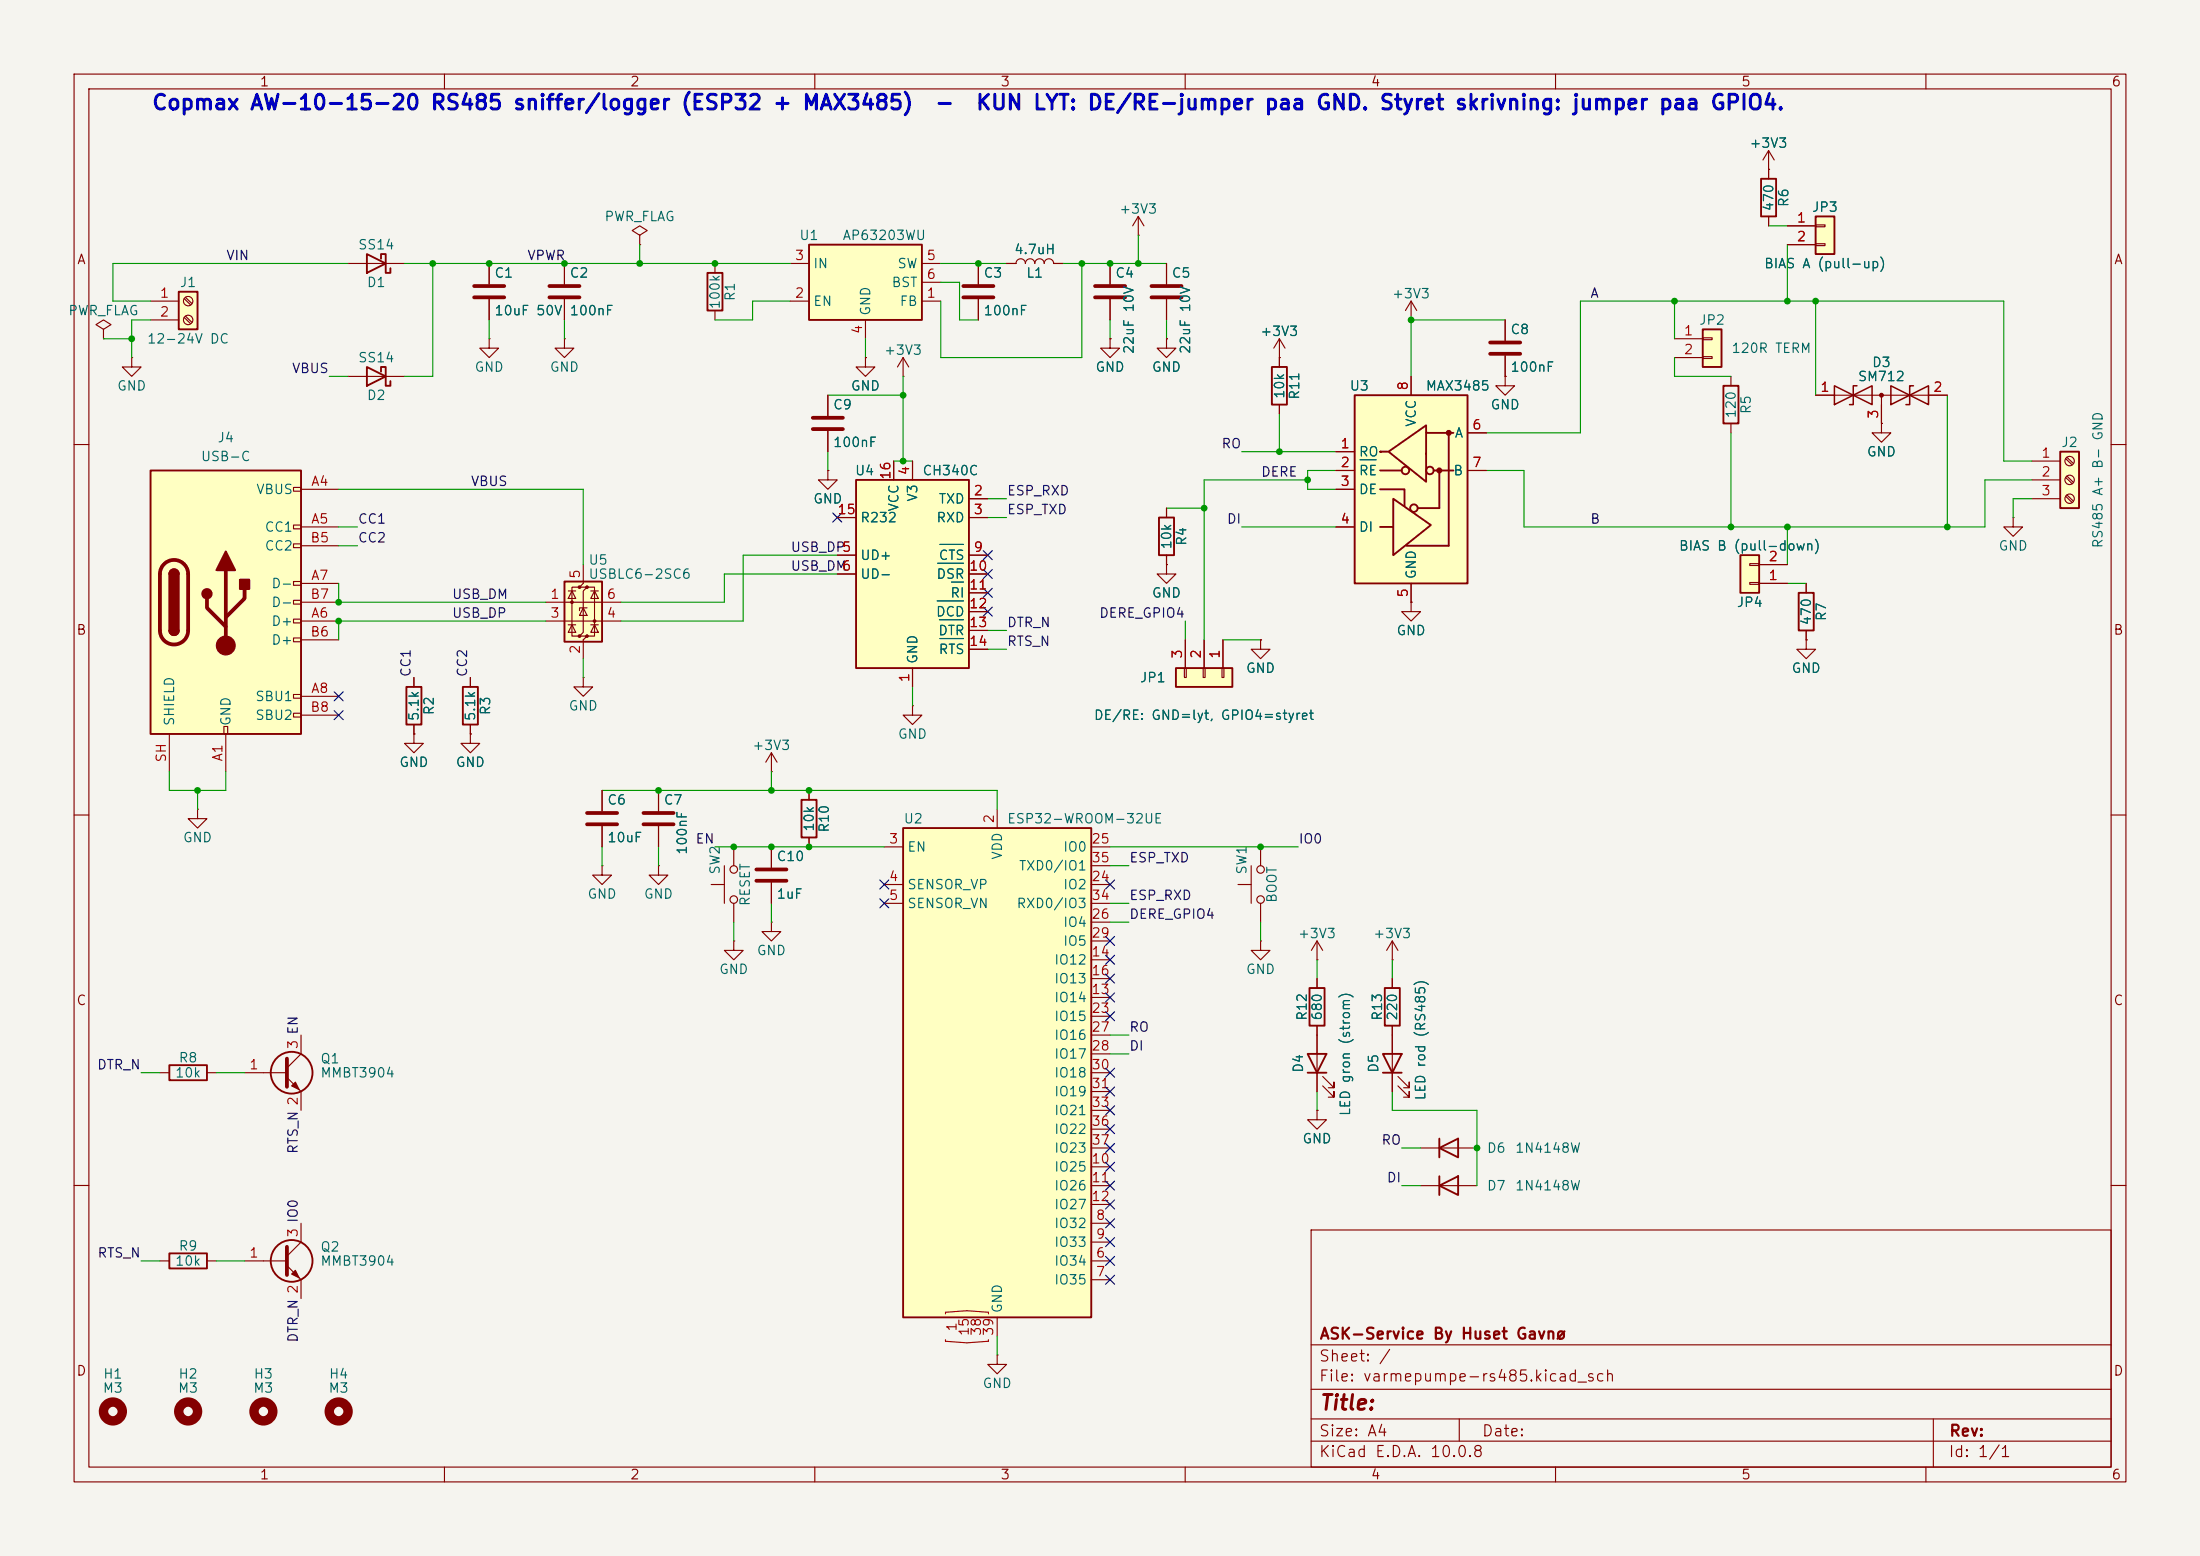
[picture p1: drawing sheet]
<svg xmlns="http://www.w3.org/2000/svg" width="297mm" height="210mm" viewBox="0 0 297 210" stroke-linecap="round" stroke-linejoin="round" font-family="sans-serif">
<path d="M0 0h297v210h-297z" fill="#f5f4ef" stroke="#f5f4ef" stroke-width=".14"/>
<g fill="none" stroke="#840000" stroke-width=".15">
<path d="M10 10h277v190h-277zM12 12h273v186h-273zM60 10v2M110 10v2M160 10v2M210 10v2M260 10v2M47 35.6h7.6M111.8 53.3v2.8M111.8 58.2v2.8M10 60h2M111.8 63.5v1.3h1.2l-1.2 1.2-1.3-1.2h1.3"/>
<path d="M111.8 63.5h.1M285 60h2M78.7 91.4v1.3h1.3l-1.3 1.3-1.2-1.3h1.2M78.7 91.4h.1M10 110h2M81.3 116.8v1.3h1.2l-1.2 1.3-1.3-1.3h1.3M81.3 116.8h.1M81.3 106.7v2.8M81.3 111.5v2.8M88.9 116.8v1.3h1.3l-1.3 1.3-1.3-1.3h1.3M88.9 116.8h.1M88.9 106.7v2.8"/>
<path d="M88.9 111.5v2.8M285 110h2M10 160h2M177 166h108v32h-108zM285 160h2M60 198v2M110 198v2M160 198v2M177 194.5h108M177 191.5h108M177 187.5h108M177 181.5h108"/>
<path d="M197 191.5v3M210 198v2M260 198v2M261 191.5v6.5"/>
</g>
<path d="M49.5 34.3l2.6 1.3-2.6 1.2zM51.4 34.9v-.6h.7v2.5h.6v-.6" fill="none" stroke="#840000" stroke-width=".25"/>
<path d="M109.7 56.4h4.1M109.7 57.9h4.1M79.2 109.7h4.1M79.2 111.3h4.1M86.9 109.7h4M86.9 111.3h4" fill="none" stroke="#840000" stroke-width=".51"/>
<path d="M76.2 78.5h5.1v8.1h-5.1z" fill="#ffffc2"/>
<g fill="#840000">
<circle cx="77.2" cy="81.3" r=".25"/>
<circle cx="78.2" cy="79.2" r=".25"/>
<circle cx="78.2" cy="85.9" r=".25"/>
<circle cx="79.2" cy="79.2" r=".25"/>
<circle cx="79.2" cy="85.9" r=".25"/>
<circle cx="80.3" cy="83.8" r=".25"/>
</g>
<g fill="none" stroke="#840000" stroke-width=".15">
<path d="M66 35.6v2.8M132.1 35.6v2.8M66 40.4v2.8M132.1 40.4v2.8M76.7 79.8h1M77.2 79.8l.5 1h-1zM78.2 79.2h-1v6.7h1M78.7 76.2v2.5l-.5 .5h1l-.5 .6v5.5l-.5 .6h1l-.5 .5v2.5M79.2 79.2h1.1v6.7h-1.1M79.8 79.8h1M80.3 79.8l.5 1h-1zM55.9 99.1v1.2h1.2l-1.2 1.3-1.3-1.3h1.3"/>
<path d="M55.9 99.1h.1M55.9 91.4v1.3M55.9 97.8v1.3M63.5 99.1v1.2h1.3l-1.3 1.3-1.3-1.3h1.3M63.5 99.1h.1M63.5 91.4v1.3M63.5 97.8v1.3M73.7 81.3h10.1M73.7 83.8h10.1M76.7 84.3h1M77.2 84.3l.5 1h-1zM78.7 82l.5 1.1h-1z"/>
<path d="M79.2 82h-1v.4M79.8 84.3h1M80.3 84.3l.5 1h-1z"/>
</g>
<path d="M76.2 78.5h5.1v8.1h-5.1zM54.9 92.7h2v5.1h-2zM62.5 92.7h2v5.1h-2z" fill="none" stroke="#840000" stroke-width=".25"/>
<path d="M64 38.6h4.1M130 38.6h4.1M64 40.1h4.1M130 40.1h4.1" fill="none" stroke="#840000" stroke-width=".51"/>
<path d="M109.2 33h15.3v10.2h-15.3z" fill="#ffffc2"/>
<path d="M109.2 33h15.3v10.2h-15.3z" fill="none" stroke="#840000" stroke-width=".25"/>
<path d="M106.7 35.6h2.5M124.5 35.6h2.5M124.5 38.1h2.5M106.7 40.6h2.5M116.8 43.2v2.5M124.5 40.6h2.5" fill="none" stroke="#840000" stroke-width=".15"/>
<path d="M115.6 64.8h15.2v25.4h-15.2z" fill="#ffffc2"/>
<path d="M237.7 24.1h2.1v5.1h-2.1zM49.5 49.5l2.6 1.3-2.6 1.3zM51.4 50.2v-.7h.7v2.6h.6v-.7M171.7 49.5h2v5.1h-2zM115.6 64.8h15.2v25.4h-15.2zM156.5 69.9h2v5h-2z" fill="none" stroke="#840000" stroke-width=".25"/>
<g fill="none" stroke="#840000" stroke-width=".15">
<path d="M135.9 35.6h1.3a.64 .64 0 0 1 .6-.7 .64 .64 0 0 1 .6 .7 .64 .64 0 0 1 .7-.7 .64 .64 0 0 1 .6 .7 .64 .64 0 0 1 .6-.7 .64 .64 0 0 1 .7 .7 .64 .64 0 0 1 .6-.7 .64 .64 0 0 1 .6 .7h1.3M149.9 35.6v2.8M153.7 31.8h.1M153.7 29.2l-.8 1.3M153.7 29.2l.7 1.3M153.7 29.2v2.6M157.5 35.6v2.8M238.8 22.9v1.2M238.8 29.2v1.3M47 50.8h7.6M149.9 40.4v2.8M157.5 45.7v1.3h1.2l-1.2 1.3-1.3-1.3h1.3"/>
<path d="M157.5 45.7h.1M157.5 40.4v2.8M172.7 48.3h.1M172.7 45.7v3.8M172.7 54.6v1.3M172.7 45.7l-.7 1.3M172.7 45.7l.8 1.3M190.5 43.2h.1M190.5 40.6l-.8 1.3M190.5 40.6l.8 1.3M190.5 40.6v2.6M113 69.9h2.6"/>
<path d="M113 74.9h2.6M113 77.5h2.6M120.6 62.2v2.6M123.2 62.2v2.6M130.8 67.3h2.5M130.8 69.9h2.5M130.8 74.9h2.5M130.8 77.5h2.5M157.5 76.2v1.3h1.2l-1.2 1.2-1.3-1.2h1.3M157.5 76.2h.1M157.5 68.6v1.3M157.5 74.9v1.3"/>
<path d="M271.8 69.9v1.2h1.2l-1.2 1.3-1.3-1.3h1.3M271.8 69.9h.1M123.2 90.2v2.5M130.8 80h2.5M130.8 82.6h2.5M130.8 85.1h2.5M130.8 87.6h2.5"/>
</g>
<path d="M126.6 76h3.5M126.9 73.5h3.2M128.5 78.6h1.6M126.5 81.1h3.6M126.8 83.6h3.3M126.9 86.2h3.2" fill="none" stroke="#006464" stroke-width=".15"/>
<path d="M147.8 38.6h4.1M155.4 38.6h4.1M147.8 40.1h4.1M155.4 40.1h4.1" fill="none" stroke="#840000" stroke-width=".51"/>
<path d="M278.1 61h2.6v7.6h-2.6z" fill="#ffffc2"/>
<path d="M278.1 61h2.6v7.6h-2.6z" fill="none" stroke="#840000" stroke-width=".25"/>
<g fill="none" stroke="#840000" stroke-width=".15">
<path d="M274.3 62.2h3.8M274.3 64.8h3.8M274.3 67.3h3.8M278.9 61.9l.8 .8M278.9 64.4l.8 .9M278.9 67l.8 .8M279 61.7l.9 .9M279 64.3l.9 .8M279 66.8l.9 .8"/>
<circle cx="279.4" cy="64.8" r=".63"/>
<circle cx="279.4" cy="62.2" r=".63"/>
<circle cx="279.4" cy="67.3" r=".63"/>
</g>
<path d="M20.3 63.5h20.3v35.6h-20.3z" fill="#ffffc2"/>
<g fill="none" stroke="#840000" stroke-width=".15">
<path d="M17.8 48.3v1.2h1.2l-1.2 1.3-1.3-1.3h1.3M17.8 48.3h.1M203.2 50.8v1.3h1.3l-1.3 1.2-1.3-1.2h1.3M203.2 50.8h.1M203.2 43.2v2.8M203.2 48v2.8M233.7 50.8v1.3M233.7 57.2v1.2M245.1 53.3h17.8M254 57.2v1.2h1.3l-1.3 1.3-1.3-1.3h1.3M254 57.2h.1M254 53.3v3.9"/>
<path d="M39.6 65.8h1v.5h-1zM39.6 70.9h1v.5h-1zM39.6 73.4h1v.5h-1zM39.6 78.5h1v.5h-1zM40.6 66h5.1M40.6 71.1h5.1M40.6 78.7h5.1M40.6 73.7h5.1M22.9 99.1v5M30.2 98h.5v1.1h-.5zM30.5 99.1v5M39.6 81h1v.5h-1z"/>
<path d="M39.6 83.6h1v.5h-1zM39.6 86.1h1v.5h-1zM39.6 93.7h1v.5h-1zM39.6 96.3h1v.5h-1zM40.6 83.8h5.1M40.6 94h5.1M40.6 86.4h5.1M40.6 81.3h5.1M40.6 96.5h5.1M123.2 95.3v1.2h1.3l-1.3 1.3-1.3-1.3h1.3M123.2 95.3h.1M26.7 109.2v1.3h1.2l-1.2 1.3-1.3-1.3h1.3"/>
<path d="M26.7 109.2h.1M104.1 104.1h.1M104.1 101.6l-.7 1.3M104.1 101.6l.8 1.3M104.1 101.6v2.5M109.2 106.7v1.3M109.2 113v1.3"/>
</g>
<path d="M232.7 52.1h2v5.1h-2zM20.3 63.5h20.3v35.6h-20.3zM22.9 77.5a.64 .64 0 0 1 .6-.7 .64 .64 0 0 1 .6 .7M22.9 85.1a.64 .64 0 0 0 .6 .6 .64 .64 0 0 0 .6-.6M108.2 108h2v5h-2z" fill="none" stroke="#840000" stroke-width=".25"/>
<path d="M201.2 46.2h4M201.2 47.8h4M22.1 76.1a1.9 1.9 0 0 1 2.1-.4 1.9 1.9 0 0 1 1.2 1.8v7.6a1.91 1.91 0 0 1-1.9 1.9 1.91 1.91 0 0 1-1.9-1.9v-7.6a1.9 1.9 0 0 1 .5-1.4zM30.5 77v10.1M33 79.5v1.3l-2.5 2.5M27.9 80.8v1.2l2.6 2.6" fill="none" stroke="#840000" stroke-width=".51"/>
<g fill="#840000" stroke="#840000" stroke-width=".25">
<path d="M22.9 77.5h1.2v7.6h-1.2z"/>
<path d="M23 77a.64 .64 0 0 1 .7-.1 .64 .64 0 0 1 .4 .6h-1.2z"/>
<path d="M22.9 85.1h1.2a.64 .64 0 0 1-.6 .6 .64 .64 0 0 1-.6-.6z"/>
<path d="M30.5 74.4l1.2 2.6h-2.5z"/>
<path d="M32.4 78.2h1.3v1.3h-1.3z"/>
<circle cx="27.9" cy="80.1" r=".63"/>
</g>
<g fill="#840000" stroke="#840000" stroke-width=".15">
<circle cx="30.5" cy="87.1" r="1.27"/>
<circle cx="254" cy="53.3" r=".25"/>
</g>
<path d="M247.6 52.1v2.5l5.1-2.5v2.5zM250.7 52.1h-.5v2.5h-.5M255.3 52.1l5 2.5v-2.5l-5 2.5zM258.3 52.1h-.5v2.5h-.5" fill="none" stroke="#840000" stroke-width=".2"/>
<circle cx="35.6" cy="190.5" r="1.27" fill="none" stroke="#840000" stroke-width="1.3"/>
<path d="M234.9 74.9h2.6v5.1h-2.6z" fill="#ffffc2"/>
<path d="M234.9 74.9h2.6v5.1h-2.6zM242.8 80h2.1v5.1h-2.1z" fill="none" stroke="#840000" stroke-width=".25"/>
<path d="M236.2 78.6h1.3v.3h-1.3zM236.2 76.1h1.3v.2h-1.3zM237.5 78.7h3.8M237.5 76.2h3.8M243.8 78.7v1.3M243.8 86.4v1.2h1.3l-1.3 1.3-1.2-1.3h1.2M243.8 86.4h.1M243.8 85.1v1.3" fill="none" stroke="#840000" stroke-width=".15"/>
<path d="M24.1 39.4h2.6v5.1h-2.6z" fill="#ffffc2"/>
<path d="M24.1 39.4h2.6v5.1h-2.6z" fill="none" stroke="#840000" stroke-width=".25"/>
<g fill="none" stroke="#840000" stroke-width=".15">
<path d="M20.3 40.6h3.8M20.3 43.2h3.8M24.9 40.3l.8 .8M24.9 42.8l.8 .9M25 40.1l.9 .9M25 42.7l.9 .8M116.8 48.3v1.2h1.3l-1.3 1.3-1.2-1.3h1.2M116.8 48.3h.1M121.9 50.8h.1M121.9 48.3l-.7 1.2M121.9 48.3l.8 1.2M121.9 48.3v2.5"/>
<circle cx="25.4" cy="43.2" r=".63"/>
<circle cx="25.4" cy="40.6" r=".63"/>
</g>
<path d="M229.9 44.5h2.5v5h-2.5z" fill="#ffffc2"/>
<path d="M229.9 44.5h2.5v5h-2.5z" fill="none" stroke="#840000" stroke-width=".25"/>
<path d="M226.1 45.7h3.8M226.1 48.3h3.8M229.9 45.6h1.2v.2h-1.2zM229.9 48.1h1.2v.3h-1.2z" fill="none" stroke="#840000" stroke-width=".15"/>
<path d="M245.1 29.2h2.5v5.1h-2.5z" fill="#ffffc2"/>
<g fill="none" stroke="#840000" stroke-width=".25">
<path d="M95.5 36.8h2v5.1h-2zM245.1 29.2h2.5v5.1h-2.5zM176.8 133.4h2v5h-2zM186.9 133.4h2.1v5h-2.1zM22.9 143.8h5v2h-5zM176.5 142.2h2.6l-1.3 2.6zM176.5 144.8h2.6M186.7 142.2h2.5l-1.2 2.6zM186.7 144.8h2.5M194.3 154.9l2.5-1.2v2.5zM194.3 153.7v2.5M194.3 158.8v2.5"/>
<path d="M22.9 169.2h5v2h-5zM194.3 160l2.5-1.2v2.5z"/>
<circle cx="39.4" cy="144.8" r="2.82"/>
<circle cx="39.4" cy="170.2" r="2.82"/>
</g>
<g fill="none" stroke="#840000" stroke-width=".15">
<path d="M76.2 35.6v2.8M86.4 31.8l1-.7-1-.6-1.1 .6 1.1 .7v1.2M86.4 33h.1M96.5 35.6v1.2M241.3 30.5h3.8M241.3 33h3.8M245.1 30.4h1.3v.2h-1.3zM245.1 32.9h1.3v.2h-1.3zM66 45.7v1.3h1.3l-1.3 1.3-1.2-1.3h1.2M66 45.7h.1M76.2 45.7v1.3h1.3l-1.3 1.3-1.3-1.3h1.3M76.2 45.7h.1"/>
<path d="M76.2 40.4v2.8M96.5 41.9v1.3M104.1 114.3v2.8M104.1 119.1v2.8M167.1 119.4h1.8M168.9 116.8v5.1M170.2 114.3v2.5M40.6 139.7v2.5l-1.9 1.9M170.2 127v1.3h1.2l-1.2 1.2-1.3-1.2h1.3M170.2 127h.1M170.2 121.9v2.6M177.8 129.5h.1"/>
<path d="M177.8 127l-.8 1.3M177.8 127l.8 1.3M177.8 127v2.5M177.8 132.1v1.3M177.8 138.4v8.9M188 129.5h.1M188 127v2.5M188 132.1v1.3M188 138.4v8.9M188 127l-.8 1.3M188 127l.7 1.3M21.6 144.8h1.3"/>
<path d="M27.9 144.8h1.3M33 144.8h5.7M38.7 145.4l1.9 1.9v2.6M177.8 149.9v1.2h1.3l-1.3 1.3-1.3-1.3h1.3M177.8 149.9h.1M178.6 146.6l1.5 1.5v-.8v.8h-.8M178.6 145.3l1.5 1.5v-.7v.7h-.8M188.7 146.6l1.5 1.5v-.8v.8h-.7M188.7 145.3l1.5 1.5v-.7v.7h-.7M191.8 154.9h7.6M21.6 170.2h1.3M27.9 170.2h1.3"/>
<path d="M33 170.2h5.7M38.7 170.8l1.9 1.9v2.6M40.6 165.1v2.5l-1.9 1.9M191.8 160h7.6M134.6 182.9v1.3h1.3l-1.3 1.2-1.3-1.2h1.3M134.6 182.9h.1"/>
<circle cx="170.2" cy="117.3" r=".51"/>
<circle cx="170.2" cy="121.4" r=".51"/>
</g>
<path d="M74.2 38.6h4M74.2 40.1h4M102.1 117.3h4.1M102.1 118.9h4.1M38.7 142.9v3.8M38.7 168.3v3.8" fill="none" stroke="#840000" stroke-width=".51"/>
<g fill="#840000" stroke="#840000" stroke-width=".15">
<path d="M39.9 146.1l.5 1-1-.5z"/>
<path d="M39.4 172l.5-.5 .5 1z"/>
</g>
<g fill="none" stroke="#840000" stroke-width="1.3">
<circle cx="15.2" cy="190.5" r="1.27"/>
<circle cx="25.4" cy="190.5" r="1.27"/>
<circle cx="45.7" cy="190.5" r="1.27"/>
</g>
<path d="M182.9 53.3h15.2v25.4h-15.2z" fill="#ffffc2"/>
<g fill="none" stroke="#840000" stroke-width=".25">
<path d="M182.9 53.3h15.2v25.4h-15.2zM192.5 58.4h3.7M195.6 58.4v15.3h-5.7M186.3 66h3.3v2.3M186.3 63.5h2.9M186.3 71.1h1.7M186.4 61h-.1h1M187.5 61l5-3.6v7.6zM188.1 67.3l5.1 3.6-5.1 4zM193.5 63.5h2.7M194.3 63.5v5.1h-2.9"/>
<circle cx="189.7" cy="63.5" r=".51"/>
<circle cx="190.9" cy="68.6" r=".51"/>
<circle cx="193" cy="63.5" r=".51"/>
</g>
<g fill="#840000" stroke="#840000" stroke-width=".25">
<circle cx="194.3" cy="63.5" r=".28"/>
<circle cx="195.6" cy="58.4" r=".28"/>
</g>
<g fill="none" stroke="#840000" stroke-width=".15">
<path d="M14 44.5l1-.7-1-.6-1 .6 1 .7v1.2M14 45.7h.1M190.5 50.8v2.5M198.1 58.4h2.6M180.3 61h2.6M180.3 63.5h2.6M180.3 66h2.6M180.3 71.1h2.6M190.5 78.7v2.6M198.1 63.5h2.6M170.2 86.4v1.2h1.2l-1.2 1.3-1.3-1.3h1.3M170.2 86.4h.1"/>
<path d="M190.5 81.3v1.3h1.3l-1.3 1.2-1.3-1.2h1.3M190.5 81.3h.1M104.1 124.5v1.2h1.3l-1.3 1.3-1.2-1.3h1.2M104.1 124.5h.1"/>
</g>
<path d="M183.6 62.1h2.2" fill="none" stroke="#006464" stroke-width=".15"/>
<path d="M158.7 90.2h7.7v2.5h-7.7z" fill="#ffffc2"/>
<path d="M158.7 90.2h7.7v2.5h-7.7z" fill="none" stroke="#840000" stroke-width=".25"/>
<g fill="none" stroke="#840000" stroke-width=".15">
<path d="M159.9 90.2h.2v1.2h-.2zM160 86.4v3.8M162.4 90.2h.3v1.2h-.3zM162.6 86.4v3.8M165 90.2h.2v1.2h-.2zM165.1 86.4v3.8M96 119.4h1.8M97.8 116.8v5.1M99.1 114.3v2.5M99.1 121.9v2.6"/>
<circle cx="99.1" cy="117.3" r=".51"/>
<circle cx="99.1" cy="121.4" r=".51"/>
</g>
<path d="M121.9 111.8h25.4v66h-25.4z" fill="#ffffc2"/>
<path d="M121.9 111.8h25.4v66h-25.4z" fill="none" stroke="#840000" stroke-width=".25"/>
<g fill="none" stroke="#840000" stroke-width=".15">
<path d="M66 35.6v2.8M76.2 35.6v2.8M132.1 35.6v2.8M135.9 35.6h1.3M142.2 35.6h1.3M149.9 35.6v2.8M157.5 35.6v2.8M238.8 22.9h.1M238.8 20.3l-.8 1.3M238.8 20.3l.7 1.3M238.8 20.3v3.8M238.8 29.2v1.3"/>
<path d="M241.3 30.5h3.8M241.3 33h3.8M66 40.4v2.8M76.2 40.4v2.8M111.8 53.3v2.8M111.8 58.2v2.8M116.8 48.3h.1M132.1 40.4v2.8M149.9 45.7v1.3h1.2l-1.2 1.3-1.3-1.3h1.3M149.9 45.7h.1M149.9 40.4v2.8M157.5 45.7h.1"/>
<path d="M157.5 40.4v2.8M172.7 48.3h.1M172.7 48.3v1.2M172.7 54.6v1.3M190.5 50.8v2.5M198.1 58.4h2.6M203.2 50.8h.1M203.2 43.2v2.8M203.2 48v2.8M245.1 53.3h2.5M254 57.2h.1M254 54.6v2.6"/>
<path d="M260.3 53.3h2.6M111.8 63.5h.1M113 69.9h2.6M113 74.9h2.6M113 77.5h2.6M120.6 62.2v2.6M123.2 62.2v2.6M130.8 67.3h2.5M130.8 69.9h2.5M130.8 74.9h2.5M130.8 77.5h2.5M157.5 76.2h.1"/>
<path d="M157.5 68.6v1.3M157.5 74.9v1.3M180.3 61h2.6M180.3 63.5h2.6M180.3 66h2.6M180.3 71.1h2.6M190.5 78.7v2.6M198.1 63.5h2.6M237.5 78.7h3.8M237.5 76.2h3.8M243.8 78.7v1.3M55.9 99.1h.1"/>
<path d="M55.9 91.4v1.3M55.9 97.8v1.3M63.5 99.1h.1M63.5 91.4v1.3M63.5 97.8v1.3M123.2 90.2v2.5M130.8 80h2.5M130.8 82.6h2.5M130.8 85.1h2.5M130.8 87.6h2.5M160 86.4v3.8M162.6 86.4v3.8"/>
<path d="M165.1 86.4v3.8M170.2 86.4h.1M190.5 81.3h.1M243.8 86.4h.1M243.8 85.1v1.3M81.3 106.7v2.8M81.3 111.5v2.8M88.9 106.7v2.8M88.9 111.5v2.8M104.1 114.3v2.8M104.1 119.1v2.8M109.2 106.7v1.3"/>
<path d="M109.2 113v1.3M119.4 114.3h2.5M119.4 119.4h2.5M134.6 109.2v2.6M147.3 114.3h2.6M147.3 119.4h2.6M147.3 116.8h2.6M99.1 127v1.3h1.2l-1.2 1.2-1.3-1.2h1.3M99.1 127h.1M119.4 121.9h2.5M147.3 121.9h2.6M147.3 134.6h2.6"/>
<path d="M147.3 129.5h2.6M147.3 132.1h2.6M147.3 137.2h2.6M147.3 124.5h2.6M147.3 139.7h2.6M147.3 127h2.6M177.8 132.1v1.3M177.8 138.4v3.8M188 132.1v1.3M188 138.4v3.8M147.3 157.5h2.6M147.3 142.2h2.6"/>
<path d="M147.3 144.8h2.6M147.3 147.3h2.6M147.3 149.9h2.6M147.3 152.4h2.6M147.3 154.9h2.6M177.8 149.9h.1M177.8 144.8v2.5M188 144.8v2.5M134.6 177.8v2.5M147.3 170.2h2.6M147.3 172.7h2.6M147.3 165.1h2.6"/>
<path d="M147.3 167.6h2.6M147.3 160h2.6M147.3 162.6h2.6"/>
</g>
<path d="M127.6 177.3v-.2l2.9-.2 2.9 .2v.2M127.6 180.8v.2l2.9 .2 2.9-.2v-.2" fill="none" stroke="#a90000" stroke-width=".15"/>
<g fill="none" stroke="#009600" stroke-width=".15">
<path d="M47 35.6h-31.8v5h5.1M54.6 35.6h52.1M58.4 35.6v15.2h-3.8M86.4 33v2.6M127 35.6h8.9M127 38.1h2.5v5.1h2.6M143.5 35.6h14M146 35.6v12.7h-19v-7.7M153.7 31.8v3.8M238.8 30.5h2.5M241.3 33v7.6M14 45.7h3.8"/>
<path d="M20.3 43.2h-2.5v5.1M44.4 50.8h2.6M66 43.2v2.5M76.2 43.2v2.5M106.7 40.6h-5.1v2.6h-5.1M111.8 53.3h10.1M116.8 45.7v2.6M121.9 50.8v11.4M149.9 43.2v2.5M157.5 43.2v2.5M172.7 55.9v5.1M200.7 58.4h12.7v-17.8h57.1v21.6h3.8"/>
<path d="M203.2 43.2h-12.7v7.6M226.1 48.3v2.5h7.6M226.1 40.6v5.1M233.7 58.4v12.7M245.1 40.6v12.7M262.9 53.3v17.8M45.7 78.7v2.6h28M45.7 66h33v10.2M45.7 71.1h2.6M45.7 73.7h2.6M111.8 61v2.5M113 77.5h-15.2v3.8h-14"/>
<path d="M113 74.9h-12.7v8.9h-16.5M120.6 62.2h2.6M133.3 69.9h2.6M133.3 67.3h2.6M157.5 68.6h5.1M167.6 71.1h12.7M167.6 61h12.7M176.5 64.8h-13.9v21.6M180.3 63.5h-3.8v2.5h3.8M200.7 63.5h5v7.6h62.3v-6.3h6.3M241.3 71.1v5.1M241.3 78.7h2.5"/>
<path d="M274.3 67.3h-2.5v2.6M73.7 83.8h-28v2.6M78.7 88.9v2.5M123.2 92.7v2.6M133.3 85.1h2.6M133.3 87.6h2.6M160 83.8v2.6M165.1 86.4h5.1M22.9 104.1v2.6h7.6v-2.6M26.7 106.7v2.5M81.3 114.3v2.5M81.3 106.7h53.3v2.5"/>
<path d="M88.9 114.3v2.5M96.5 114.3h22.9M104.1 104.1v2.6M149.9 114.3h25.4M149.9 116.8h2.5M99.1 124.5v2.5M104.1 121.9v2.6M149.9 139.7h2.5M149.9 124.5h2.5M149.9 121.9h2.5M170.2 124.5v2.5M177.8 129.5v2.6"/>
<path d="M188 129.5v2.6M19 144.8h2.6M29.2 144.8h3.8M149.9 142.2h2.5M177.8 147.3v2.6M188 147.3v2.6h11.4v10.1M189.2 154.9h2.6M19 170.2h2.6M29.2 170.2h3.8M189.2 160h2.6M134.6 180.3v2.6"/>
</g>
<g fill="none" stroke="#000084" stroke-width=".15">
<path d="M112.4 69.2l1.2 1.3M113.6 69.2l-1.2 1.3M132.7 74.3l1.3 1.2M132.7 76.9l1.3 1.2M132.7 79.4l1.3 1.2M134 74.3l-1.3 1.2M134 76.9l-1.3 1.2M134 79.4l-1.3 1.2M45.1 95.9l1.2 1.2M45.1 93.4l1.2 1.2M46.3 95.9l-1.2 1.2M46.3 93.4l-1.2 1.2"/>
<path d="M132.7 81.9l1.3 1.3M134 81.9l-1.3 1.3M118.8 118.8l1.2 1.2M120 118.8l-1.2 1.2M149.3 118.8l1.2 1.2M150.5 118.8l-1.2 1.2M118.8 121.3l1.2 1.2M120 121.3l-1.2 1.2M149.3 134l1.2 1.2M149.3 128.9l1.2 1.2M149.3 126.4l1.2 1.2M149.3 131.5l1.2 1.2"/>
<path d="M149.3 136.6l1.2 1.2M150.5 134l-1.2 1.2M150.5 128.9l-1.2 1.2M150.5 126.4l-1.2 1.2M150.5 131.5l-1.2 1.2M150.5 136.6l-1.2 1.2M149.3 151.8l1.2 1.2M149.3 146.7l1.2 1.2M149.3 156.9l1.2 1.2M149.3 159.4l1.2 1.2M149.3 154.3l1.2 1.2M149.3 149.3l1.2 1.2"/>
<path d="M149.3 144.2l1.2 1.2M150.5 151.8l-1.2 1.2M150.5 146.7l-1.2 1.2M150.5 156.9l-1.2 1.2M150.5 159.4l-1.2 1.2M150.5 154.3l-1.2 1.2M150.5 149.3l-1.2 1.2M150.5 144.2l-1.2 1.2M149.3 169.6l1.2 1.2M149.3 167l1.2 1.2M149.3 172.1l1.2 1.2M149.3 164.5l1.2 1.2"/>
<path d="M149.3 162l1.2 1.2M150.5 169.6l-1.2 1.2M150.5 167l-1.2 1.2M150.5 172.1l-1.2 1.2M150.5 164.5l-1.2 1.2M150.5 162l-1.2 1.2"/>
</g>
<path d="M126.6 76h3.5M126.9 73.5h3.2M128.5 78.6h1.6M183.6 62.1h2.2M126.5 81.1h3.6M126.8 83.6h3.3M126.9 86.2h3.2" fill="none" stroke="#006464" stroke-width=".15"/>
<g fill="#009600">
<circle cx="162.6" cy="68.6" r=".46"/>
<circle cx="172.7" cy="61" r=".46"/>
<circle cx="190.5" cy="43.2" r=".46"/>
<circle cx="176.5" cy="64.8" r=".46"/>
<circle cx="199.4" cy="154.9" r=".46"/>
<circle cx="153.7" cy="35.6" r=".46"/>
<circle cx="170.2" cy="114.3" r=".46"/>
<circle cx="226.1" cy="40.6" r=".46"/>
<circle cx="245.1" cy="40.6" r=".46"/>
<circle cx="241.3" cy="40.6" r=".46"/>
<circle cx="233.7" cy="71.1" r=".46"/>
<circle cx="262.9" cy="71.1" r=".46"/>
<circle cx="241.3" cy="71.1" r=".46"/>
<circle cx="45.7" cy="83.8" r=".46"/>
<circle cx="58.4" cy="35.6" r=".46"/>
<circle cx="45.7" cy="81.3" r=".46"/>
<circle cx="99.1" cy="114.3" r=".46"/>
<circle cx="109.2" cy="106.7" r=".46"/>
<circle cx="17.8" cy="45.7" r=".46"/>
<circle cx="76.2" cy="35.6" r=".46"/>
<circle cx="96.5" cy="35.6" r=".46"/>
<circle cx="66" cy="35.6" r=".46"/>
<circle cx="86.4" cy="35.6" r=".46"/>
<circle cx="104.1" cy="106.7" r=".46"/>
<circle cx="109.2" cy="114.3" r=".46"/>
<circle cx="104.1" cy="114.3" r=".46"/>
<circle cx="121.9" cy="53.3" r=".46"/>
<circle cx="132.1" cy="35.6" r=".46"/>
<circle cx="146" cy="35.6" r=".46"/>
<circle cx="149.9" cy="35.6" r=".46"/>
<circle cx="121.9" cy="62.2" r=".46"/>
<circle cx="88.9" cy="106.7" r=".46"/>
<circle cx="26.7" cy="106.7" r=".46"/>
</g>
<g font-size="2" fill="#0000c2">
<text x="20.4" y="15.3">Copmax AW-10-15-20 RS485 sniffer/logger (ESP32 + MAX3485)</text>
<text x="126.1" y="15.3">-</text>
<text x="131.6" y="15.3">KUN LYT: DE/RE-jumper paa GND. Styret skrivning: jumper paa GPIO4.</text>
</g>
<text font-size="2" fill="#840000" x="178" y="190.8">Title:</text>
<g font-size="1.5" fill="#840000">
<text x="178" y="184.1">Sheet: /</text>
<text x="178" y="181.1">ASK-Service By Huset Gavnø</text>
<text x="178" y="186.8">File: varmepumpe-rs485.kicad_sch</text>
<text x="178" y="197">KiCad E.D.A. 10.0.8</text>
<text x="178" y="194.2">Size: A4</text>
<text x="200" y="194.2">Date:</text>
<text x="263" y="197">Id: 1/1</text>
<text x="263" y="194.2">Rev:</text>
</g>
<g font-size="1.3" fill="#840000">
<text x="35" y="12">1</text>
<text x="85" y="12">2</text>
<text x="135" y="12">3</text>
<text x="185" y="12">4</text>
<text x="235" y="12">5</text>
<text x="285" y="12">6</text>
<text x="10.3" y="36">A</text>
<text x="285.3" y="36">A</text>
<text x="10.2" y="86">B</text>
<text x="285.2" y="86">B</text>
<text x="10.2" y="136">C</text>
<text x="285.2" y="136">C</text>
<text x="10.2" y="186">D</text>
<text x="285.2" y="186">D</text>
<text x="35" y="200">1</text>
<text x="85" y="200">2</text>
<text x="135" y="200">3</text>
<text x="185" y="200">4</text>
<text x="235" y="200">5</text>
<text x="285" y="200">6</text>
</g>
<g font-size="1.3" fill="#006464">
<text x="236.1" y="20.3">+3V3</text>
<text x="151" y="29.2">+3V3</text>
<text x="239.7" y="28.6" transform="rotate(-90 239.7 28.6)">470</text>
<text x="241.8" y="28" transform="rotate(-90 241.8 28)">R6</text>
<text x="244.5" y="28.9">JP3</text>
<text x="48.3" y="34">SS14</text>
<text x="81.5" y="30.2">PWR_FLAG</text>
<text x="107.8" y="32.7">U1</text>
<text x="113.7" y="32.7">AP63203WU</text>
<text x="136.8" y="34.6">4.7uH</text>
<text x="24.2" y="39.1">J1</text>
<text x="49.4" y="39.1">D1</text>
<text x="66.7" y="37.8">C1</text>
<text x="76.8" y="37.8">C2</text>
<text x="97.5" y="41.8" transform="rotate(-90 97.5 41.8)">100k</text>
<text x="99.5" y="40.7" transform="rotate(-90 99.5 40.7)">R1</text>
<text x="109.7" y="41.6">EN</text>
<text x="109.7" y="36.5">IN</text>
<text x="120.3" y="39.1">BST</text>
<text x="121.1" y="36.5">SW</text>
<text x="121.4" y="41.6">FB</text>
<text x="132.7" y="37.8">C3</text>
<text x="138.5" y="37.8">L1</text>
<text x="150.5" y="37.8">C4</text>
<text x="158.1" y="37.8">C5</text>
<text x="187.8" y="40.6">+3V3</text>
<text x="238.1" y="36.5">BIAS A (pull-up)</text>
<text x="9.1" y="42.9">PWR_FLAG</text>
<text x="19.8" y="46.7">12-24V DC</text>
<text x="66.7" y="42.9">10uF 50V</text>
<text x="76.8" y="42.9">100nF</text>
<text x="117.8" y="42.7" transform="rotate(-90 117.8 42.7)">GND</text>
<text x="132.7" y="42.9">100nF</text>
<text x="153.4" y="47.9" transform="rotate(-90 153.4 47.9)">22uF 10V</text>
<text x="161" y="47.9" transform="rotate(-90 161 47.9)">22uF 10V</text>
<text x="170.1" y="45.7">+3V3</text>
<text x="203.8" y="45.4">C8</text>
<text x="229.3" y="44.1">JP2</text>
<text x="233.7" y="48">120R TERM</text>
<text x="15.7" y="53">GND</text>
<text x="48.3" y="49.2">SS14</text>
<text x="64" y="50.5">GND</text>
<text x="74.1" y="50.5">GND</text>
<text x="114.8" y="53">GND</text>
<text x="119.3" y="48.2">+3V3</text>
<text x="147.8" y="50.5">GND</text>
<text x="155.4" y="50.5">GND</text>
<text x="173.7" y="53.9" transform="rotate(-90 173.7 53.9)">10k</text>
<text x="182.1" y="53">U3</text>
<text x="192.4" y="53">MAX3485</text>
<text x="203.8" y="50.5">100nF</text>
<text x="250.7" y="51.8">SM712</text>
<text x="252.6" y="49.9">D3</text>
<text x="49.4" y="54.3">D2</text>
<text x="112.4" y="55.6">C9</text>
<text x="175.7" y="54" transform="rotate(-90 175.7 54)">R11</text>
<text x="191.5" y="57.7" transform="rotate(-90 191.5 57.7)">VCC</text>
<text x="196.3" y="59.4">A</text>
<text x="201.1" y="55.6">GND</text>
<text x="234.6" y="56.6" transform="rotate(-90 234.6 56.6)">120</text>
<text x="236.7" y="56" transform="rotate(-90 236.7 56)">R5</text>
<text x="27" y="62.6">USB-C</text>
<text x="29.3" y="60">J4</text>
<text x="112.4" y="60.7">100nF</text>
<text x="115.3" y="64.5">U4</text>
<text x="124.4" y="64.5">CH340C</text>
<text x="183.4" y="61.9">RO</text>
<text x="183.4" y="64.5">RE</text>
<text x="196.1" y="64.5">B</text>
<text x="251.9" y="61.9">GND</text>
<text x="278.2" y="60.7">J2</text>
<text x="34.5" y="67">VBUS</text>
<text x="109.7" y="68.3">GND</text>
<text x="116.1" y="70.8">R232</text>
<text x="121.6" y="69.1" transform="rotate(-90 121.6 69.1)">VCC</text>
<text x="124.2" y="67.8" transform="rotate(-90 124.2 67.8)">V3</text>
<text x="126.3" y="70.8">RXD</text>
<text x="126.6" y="68.3">TXD</text>
<text x="183.4" y="67">DE</text>
<text x="35.6" y="72.1">CC1</text>
<text x="35.6" y="74.6">CC2</text>
<text x="79.4" y="76.5">U5</text>
<text x="116.1" y="75.9">UD+</text>
<text x="126.6" y="75.9">CTS</text>
<text x="158.4" y="74.2" transform="rotate(-90 158.4 74.2)">10k</text>
<text x="160.5" y="73.8" transform="rotate(-90 160.5 73.8)">R4</text>
<text x="183.4" y="72.1">DI</text>
<text x="226.6" y="74.6">BIAS B (pull-down)</text>
<text x="269.7" y="74.6">GND</text>
<text x="284.2" y="74.1" transform="rotate(-90 284.2 74.1)">RS485 A+ B- GND</text>
<text x="36.6" y="79.7">D-</text>
<text x="36.6" y="82.2">D-</text>
<text x="79.4" y="78.4">USBLC6-2SC6</text>
<text x="116.1" y="78.4">UD-</text>
<text x="126.3" y="83.5">DCD</text>
<text x="126.3" y="78.4">DSR</text>
<text x="128.2" y="81">RI</text>
<text x="155.4" y="81">GND</text>
<text x="191.5" y="78.3" transform="rotate(-90 191.5 78.3)">GND</text>
<text x="234.4" y="82.2">JP4</text>
<text x="246.8" y="83.9" transform="rotate(-90 246.8 83.9)">R7</text>
<text x="36.6" y="84.8">D+</text>
<text x="36.6" y="87.3">D+</text>
<text x="124.2" y="89.7" transform="rotate(-90 124.2 89.7)">GND</text>
<text x="126.6" y="86.1">DTR</text>
<text x="126.6" y="88.6">RTS</text>
<text x="188.4" y="86.1">GND</text>
<text x="244.8" y="84.5" transform="rotate(-90 244.8 84.5)">470</text>
<text x="34.4" y="94.9">SBU1</text>
<text x="153.8" y="92.4">JP1</text>
<text x="168.1" y="91.1">GND</text>
<text x="241.8" y="91.1">GND</text>
<text x="23.8" y="98.1" transform="rotate(-90 23.8 98.1)">SHIELD</text>
<text x="31.4" y="98.1" transform="rotate(-90 31.4 98.1)">GND</text>
<text x="34.4" y="97.5">SBU2</text>
<text x="56.8" y="97.4" transform="rotate(-90 56.8 97.4)">5.1k</text>
<text x="58.9" y="96.6" transform="rotate(-90 58.9 96.6)">R2</text>
<text x="64.5" y="97.4" transform="rotate(-90 64.5 97.4)">5.1k</text>
<text x="66.5" y="96.6" transform="rotate(-90 66.5 96.6)">R3</text>
<text x="76.7" y="96.2">GND</text>
<text x="101.5" y="101.5">+3V3</text>
<text x="121.1" y="100">GND</text>
<text x="147.6" y="97.5">DE/RE: GND=lyt, GPIO4=styret</text>
<text x="53.8" y="103.8">GND</text>
<text x="61.4" y="103.8">GND</text>
<text x="24.6" y="114">GND</text>
<text x="81.9" y="108.9">C6</text>
<text x="81.9" y="114">10uF</text>
<text x="89.5" y="108.9">C7</text>
<text x="110.2" y="112.3" transform="rotate(-90 110.2 112.3)">10k</text>
<text x="112.2" y="112.5" transform="rotate(-90 112.2 112.5)">R10</text>
<text x="121.9" y="111.5">U2</text>
<text x="135.9" y="111.5">ESP32-WROOM-32UE</text>
<text x="93" y="115.5" transform="rotate(-90 93 115.5)">100nF</text>
<text x="97.5" y="118.1" transform="rotate(-90 97.5 118.1)">SW2</text>
<text x="104.8" y="116.5">C10</text>
<text x="122.4" y="115.3">EN</text>
<text x="135.6" y="116.1" transform="rotate(-90 135.6 116.1)">VDD</text>
<text x="137.5" y="117.8">TXD0/IO1</text>
<text x="143.4" y="115.3">IO0</text>
<text x="168.6" y="118.1" transform="rotate(-90 168.6 118.1)">SW1</text>
<text x="79.2" y="121.6">GND</text>
<text x="86.8" y="121.6">GND</text>
<text x="101.5" y="122.4" transform="rotate(-90 101.5 122.4)">RESET</text>
<text x="104.8" y="121.6">1uF</text>
<text x="122.4" y="120.3">SENSOR_VP</text>
<text x="122.4" y="122.9">SENSOR_VN</text>
<text x="137.2" y="122.9">RXD0/IO3</text>
<text x="143.4" y="120.3">IO2</text>
<text x="143.4" y="125.4">IO4</text>
<text x="172.7" y="122" transform="rotate(-90 172.7 122)">BOOT</text>
<text x="97" y="131.8">GND</text>
<text x="102.1" y="129.2">GND</text>
<text x="142.2" y="130.5">IO12</text>
<text x="143.4" y="128">IO5</text>
<text x="168.1" y="131.8">GND</text>
<text x="175.1" y="126.9">+3V3</text>
<text x="185.3" y="126.9">+3V3</text>
<text x="142.2" y="135.6">IO14</text>
<text x="142.2" y="133">IO13</text>
<text x="176.7" y="137.9" transform="rotate(-90 176.7 137.9)">R12</text>
<text x="178.8" y="137.8" transform="rotate(-90 178.8 137.8)">680</text>
<text x="186.9" y="137.9" transform="rotate(-90 186.9 137.9)">R13</text>
<text x="188.9" y="137.8" transform="rotate(-90 188.9 137.8)">220</text>
<text x="24" y="143.7">R8</text>
<text x="43.2" y="143.8">Q1</text>
<text x="142.2" y="138.1">IO15</text>
<text x="142.2" y="140.7">IO16</text>
<text x="142.2" y="143.2">IO17</text>
<text x="23.5" y="145.7">10k</text>
<text x="43.2" y="145.7">MMBT3904</text>
<text x="142.2" y="145.7">IO18</text>
<text x="142.2" y="148.3">IO19</text>
<text x="176.2" y="144.9" transform="rotate(-90 176.2 144.9)">D4</text>
<text x="186.4" y="144.9" transform="rotate(-90 186.4 144.9)">D5</text>
<text x="192.7" y="148.6" transform="rotate(-90 192.7 148.6)">LED rod (RS485)</text>
<text x="142.2" y="150.8">IO21</text>
<text x="142.2" y="153.4">IO22</text>
<text x="142.2" y="155.9">IO23</text>
<text x="175.7" y="154.6">GND</text>
<text x="182.6" y="150.7" transform="rotate(-90 182.6 150.7)">LED gron (strom)</text>
<text x="200.6" y="155.9">D6</text>
<text x="204.5" y="155.9">1N4148W</text>
<text x="142.2" y="158.4">IO25</text>
<text x="142.2" y="161">IO26</text>
<text x="200.6" y="161">D7</text>
<text x="204.5" y="161">1N4148W</text>
<text x="142.2" y="166.1">IO32</text>
<text x="142.2" y="163.5">IO27</text>
<text x="23.5" y="171.1">10k</text>
<text x="24" y="169.1">R9</text>
<text x="43.2" y="169.2">Q2</text>
<text x="43.2" y="171.1">MMBT3904</text>
<text x="142.2" y="171.1">IO34</text>
<text x="142.2" y="173.7">IO35</text>
<text x="142.2" y="168.6">IO33</text>
<text x="135.6" y="177.3" transform="rotate(-90 135.6 177.3)">GND</text>
<text x="13.8" y="188.3">M3</text>
<text x="13.8" y="186.4">H1</text>
<text x="23.9" y="188.3">M3</text>
<text x="24" y="186.4">H2</text>
<text x="34.1" y="188.3">M3</text>
<text x="34.2" y="186.4">H3</text>
<text x="44.3" y="188.3">M3</text>
<text x="44.3" y="186.4">H4</text>
<text x="132.6" y="187.7">GND</text>
</g>
<g font-size="1.3" fill="#0f0f0f">
<text x="30.5" y="35.4">VIN</text>
<text x="71.1" y="35.4">VPWR</text>
<text x="214.6" y="40.5">A</text>
<text x="39.3" y="50.7">VBUS</text>
<text x="63.5" y="65.9">VBUS</text>
<text x="164.8" y="60.8">RO</text>
<text x="170.2" y="64.6">DERE</text>
<text x="48.2" y="71">CC1</text>
<text x="135.9" y="67.2">ESP_RXD</text>
<text x="135.9" y="69.7">ESP_TXD</text>
<text x="165.5" y="71">DI</text>
<text x="214.6" y="71">B</text>
<text x="48.2" y="73.5">CC2</text>
<text x="106.7" y="74.8">USB_DP</text>
<text x="106.7" y="77.3">USB_DM</text>
<text x="60.9" y="83.7">USB_DP</text>
<text x="60.9" y="81.2">USB_DM</text>
<text x="148.3" y="83.7">DERE_GPIO4</text>
<text x="135.9" y="87.5">RTS_N</text>
<text x="135.9" y="85">DTR_N</text>
<text x="55.8" y="91.5" transform="rotate(-90 55.8 91.5)">CC1</text>
<text x="63.4" y="91.5" transform="rotate(-90 63.4 91.5)">CC2</text>
<text x="93.8" y="114.2">EN</text>
<text x="152.4" y="116.7">ESP_TXD</text>
<text x="175.2" y="114.2">IO0</text>
<text x="152.4" y="121.8">ESP_RXD</text>
<text x="152.4" y="124.3">DERE_GPIO4</text>
<text x="152.4" y="142.1">DI</text>
<text x="152.4" y="139.6">RO</text>
<text x="13" y="144.7">DTR_N</text>
<text x="40.5" y="155.8" transform="rotate(-90 40.5 155.8)">RTS_N 2</text>
<text x="186.4" y="154.8">RO</text>
<text x="187.1" y="159.9">DI</text>
<text x="13.1" y="170.1">RTS_N</text>
<text x="40.5" y="181.3" transform="rotate(-90 40.5 181.3)">DTR_N 2</text>
</g>
<g font-size="1.3" fill="#a90000">
<text x="107.2" y="35.4">3</text>
<text x="125" y="35.4">5</text>
<text x="242.5" y="30.3">1</text>
<text x="242.5" y="32.9">2</text>
<text x="21.5" y="40.5">1</text>
<text x="107.2" y="40.5">2</text>
<text x="125" y="40.5">1</text>
<text x="125" y="38">6</text>
<text x="21.5" y="43">2</text>
<text x="116.7" y="45.2" transform="rotate(-90 116.7 45.2)">4</text>
<text x="227.2" y="45.6">1</text>
<text x="190.4" y="52.8" transform="rotate(-90 190.4 52.8)">8</text>
<text x="227.2" y="48.1">2</text>
<text x="245.6" y="53.2">1</text>
<text x="260.9" y="53.2">2</text>
<text x="198.7" y="58.3">6</text>
<text x="253.9" y="56.6" transform="rotate(-90 253.9 56.6)">3</text>
<text x="41.9" y="65.9">A4</text>
<text x="120.5" y="64.8" transform="rotate(-90 120.5 64.8)">16</text>
<text x="123.1" y="64.2" transform="rotate(-90 123.1 64.2)">4</text>
<text x="180.9" y="60.8">1</text>
<text x="180.9" y="63.4">2</text>
<text x="180.9" y="65.9">3</text>
<text x="198.7" y="63.4">7</text>
<text x="275.5" y="62.1">1</text>
<text x="275.5" y="64.6">2</text>
<text x="41.9" y="71">A5</text>
<text x="113" y="69.7">15</text>
<text x="131.3" y="67.2">2</text>
<text x="131.3" y="69.7">3</text>
<text x="180.9" y="71">4</text>
<text x="275.5" y="67.2">3</text>
<text x="41.8" y="73.5">B5</text>
<text x="113.6" y="74.8">5</text>
<text x="113.6" y="77.3">6</text>
<text x="130.7" y="77.3">10</text>
<text x="131.3" y="74.8">9</text>
<text x="238.7" y="76.1">2</text>
<text x="41.8" y="81.1">B7</text>
<text x="41.9" y="83.7">A6</text>
<text x="41.9" y="78.6">A7</text>
<text x="74.2" y="81.1">1</text>
<text x="74.2" y="83.7">3</text>
<text x="78.6" y="78.2" transform="rotate(-90 78.6 78.2)">5</text>
<text x="81.8" y="83.7">4</text>
<text x="81.8" y="81.1">6</text>
<text x="130.7" y="79.9">11</text>
<text x="130.7" y="82.4">12</text>
<text x="190.4" y="80.7" transform="rotate(-90 190.4 80.7)">5</text>
<text x="238.7" y="78.6">1</text>
<text x="41.8" y="86.2">B6</text>
<text x="78.6" y="88.4" transform="rotate(-90 78.6 88.4)">2</text>
<text x="130.7" y="85">13</text>
<text x="130.7" y="87.5">14</text>
<text x="159.9" y="89" transform="rotate(-90 159.9 89)">3</text>
<text x="162.4" y="89" transform="rotate(-90 162.4 89)">2</text>
<text x="165" y="89" transform="rotate(-90 165 89)">1</text>
<text x="41.9" y="93.8">A8</text>
<text x="123.1" y="92.2" transform="rotate(-90 123.1 92.2)">1</text>
<text x="41.8" y="96.4">B8</text>
<text x="22.7" y="103" transform="rotate(-90 22.7 103)">SH</text>
<text x="30.3" y="102.9" transform="rotate(-90 30.3 102.9)">A1</text>
<text x="134.5" y="111.2" transform="rotate(-90 134.5 111.2)">2</text>
<text x="119.9" y="114.2">3</text>
<text x="119.9" y="119.2">4</text>
<text x="147.3" y="119.2">24</text>
<text x="147.3" y="114.2">25</text>
<text x="147.3" y="116.7">35</text>
<text x="119.9" y="121.8">5</text>
<text x="147.3" y="124.3">26</text>
<text x="147.3" y="121.8">34</text>
<text x="147.3" y="129.4">14</text>
<text x="147.3" y="131.9">16</text>
<text x="147.3" y="126.9">29</text>
<text x="147.3" y="134.5">13</text>
<text x="147.3" y="137">23</text>
<text x="40.5" y="141.7" transform="rotate(-90 40.5 141.7)">3 EN</text>
<text x="147.3" y="139.6">27</text>
<text x="147.3" y="142.1">28</text>
<text x="33.6" y="144.6">1</text>
<text x="147.3" y="144.6">30</text>
<text x="147.3" y="147.2">31</text>
<text x="147.3" y="149.7">33</text>
<text x="147.3" y="152.3">36</text>
<text x="147.3" y="154.8">37</text>
<text x="147.3" y="157.3">10</text>
<text x="147.3" y="159.9">11</text>
<text x="40.5" y="167.1" transform="rotate(-90 40.5 167.1)">3 IO0</text>
<text x="147.3" y="162.4">12</text>
<text x="147.9" y="165">8</text>
<text x="147.9" y="167.5">9</text>
<text x="33.6" y="170">1</text>
<text x="147.9" y="170">6</text>
<text x="147.9" y="172.6">7</text>
<text x="129.4" y="179.8" transform="rotate(-90 129.4 179.8)">1</text>
<text x="131.1" y="180.4" transform="rotate(-90 131.1 180.4)">15</text>
<text x="132.8" y="180.4" transform="rotate(-90 132.8 180.4)">38</text>
<text x="134.4" y="180.4" transform="rotate(-90 134.4 180.4)">39</text>
</g>
</svg>
